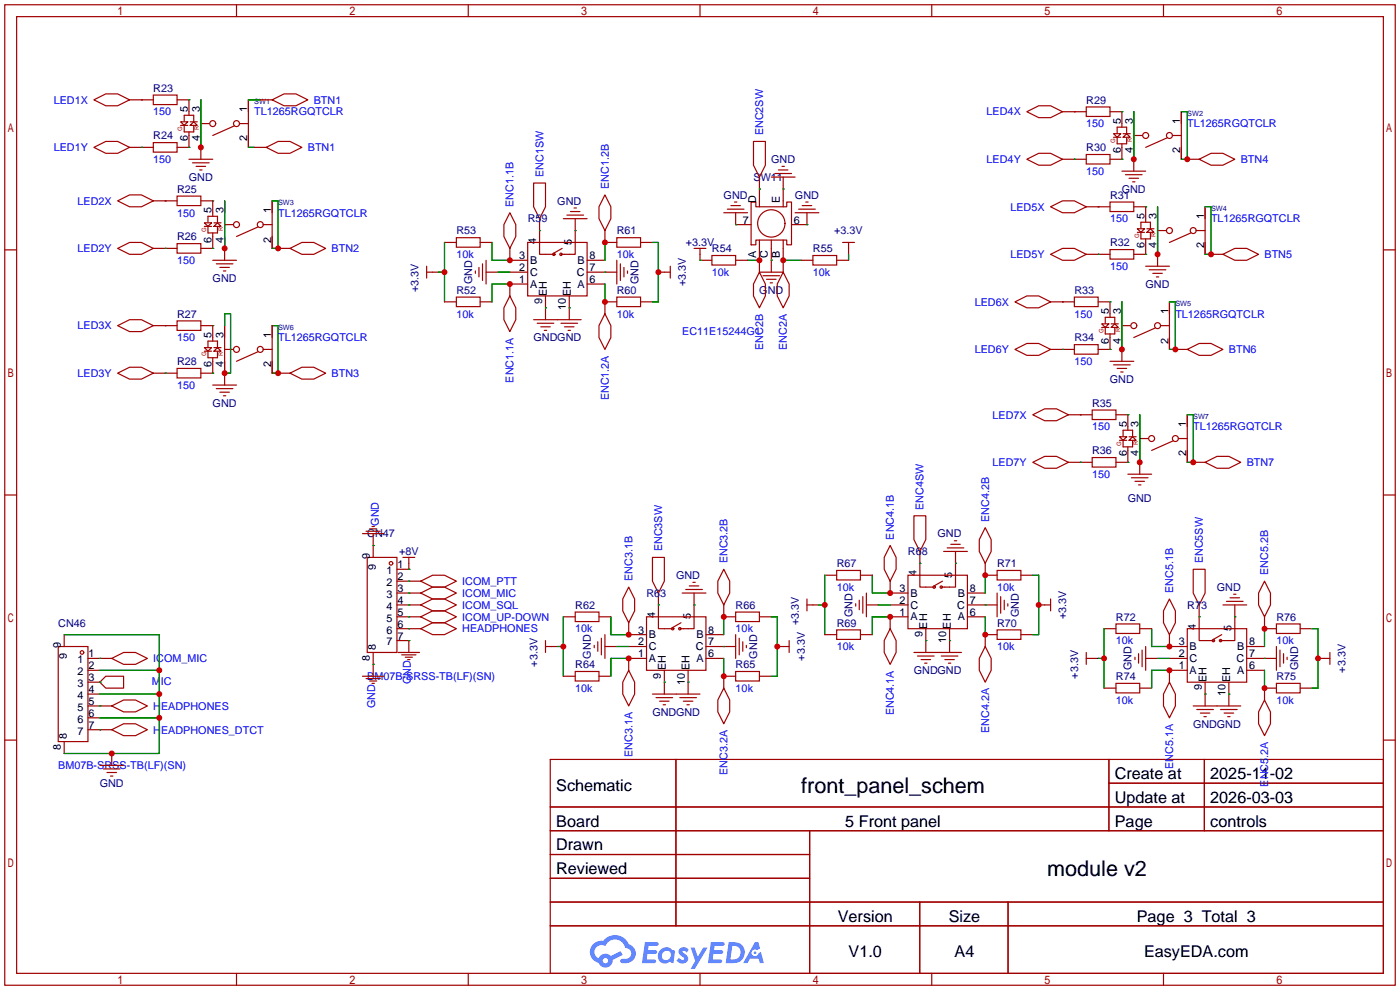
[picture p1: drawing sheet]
<svg xmlns="http://www.w3.org/2000/svg" width="299mm" height="212mm" viewBox="0 0 299 212" stroke-linecap="round" stroke-linejoin="round" font-family="sans-serif">
<g fill="none" stroke="#a10000" stroke-width=".25">
<path d="M1 1h297.2v209.6h-297.2zM3.6 3.6h292.1v204.4h-292.1zM50.5 1v2.6M100.1 1v2.6M149.6 1v2.6M199.1 1v2.6M248.7 1v2.6M1 53.4h2.6M295.7 53.4h2.5M1 105.8h2.6M295.7 105.8h2.5M1 158.2h2.6"/>
<path d="M295.7 158.2h2.5M117.6 162.3h178.1v45.7h-178.1zM117.6 172.5h178.1M117.6 177.5h178.1M144.5 162.3v35.6M173 177.5v30.5M237 162.3v15.2M237 167.4h58.7M257.4 162.3v15.2M117.6 182.6h55.4M117.6 192.8h178.1M117.6 187.7h55.4"/>
<path d="M117.6 197.9h178.1M196.6 192.8v15.2M215.4 192.8v15.2M50.5 208v2.6M100.1 208v2.6M149.6 208v2.6M199.1 208v2.6M248.7 208v2.6"/>
</g>
<g fill="#5487ff">
<path d="M145.3 202.7a1.3 1.3 0 0 1 1.9 .3l-.4 .6a.54 .54 0 0 0-.9-.2l.1 .2a1.34 1.34 0 0 1 .9 1.8 1.47 1.47 0 0 1-2.3-.1l.5-.6 .8 .5a.31 .31 0 0 0 .4-.3 .31 .31 0 0 0-.3-.4 1.12 1.12 0 0 1-.7-1.8z"/>
<path d="M147.6 202.5h.9l.6 2 1.2-2h.9l-2.7 4.6h-.9l1-1.7z"/>
<path d="M137.8 201.4h1.7a1.31 1.31 0 0 1 1.2 .2 .4 .4 0 0 1-.3 .5l-1.8 .1-.1 .9h1.6a.4 .4 0 0 1 .4 .4 .4 .4 0 0 1-.5 .4h-1.6l-.2 1.2h1.4a.46 .46 0 0 1 .5 0 .46 .46 0 0 1 .1 .5l-.4 .2h-2.6z"/>
<path d="M151.9 201.4h1.7a1.32 1.32 0 0 1 1.2 .2 .39 .39 0 0 1-.3 .5l-1.8 .1-.1 .9h1.6a.4 .4 0 0 1 .4 .4 .4 .4 0 0 1-.4 .4h-1.7l-.2 1.2h1.4a.46 .46 0 0 1 .5 0 .46 .46 0 0 1 .1 .5l-.4 .2h-2.6z"/>
<path d="M161.3 201.4h.8l.3 1.3-.6 .4a.75 .75 0 0 0-1.1 .3 .75 .75 0 0 0 .5 1 .75 .75 0 0 0 .9-.7l.5-.2 .6 2.3h-.8l-.3-.9h-1.8l-.5 .9h-1z"/>
<path d="M155.7 201.4l-.6 4.4h1.5a2.27 2.27 0 0 0 2.6-2.2 2.27 2.27 0 0 0-2.7-2.2zM156.5 202.1a1.5 1.5 0 0 1 1.8 1.6 1.5 1.5 0 0 1-1.9 1.4h-.3z"/>
<path d="M141.2 203a1.6 1.6 0 0 0-.3 2.3 1.6 1.6 0 0 0 2.3 .2l.7 .3 .3-2.4-.1-.3-.5-.1a1.58 1.58 0 0 0-2.4 0zM141.8 203.5a.98 .98 0 0 1 1.6 .4 .98 .98 0 0 1-1.1 1.3 .94 .94 0 0 1-.9-.7 .94 .94 0 0 1 .4-1z"/>
<path d="M126.8 201.8a2.37 2.37 0 0 0 1.1 4 1.54 1.54 0 0 0 1.8 1 1.54 1.54 0 0 0 1.2-1.6l2.2-1.1-.5-.8-2 1a1.57 1.57 0 0 0-2.7 .5 1.5 1.5 0 0 1-.7-2.1 1.5 1.5 0 0 1 2.2-.5 2.23 2.23 0 0 1 2.3-1.4 2.23 2.23 0 0 1 2 1.8 1.16 1.16 0 0 1 1.2 1.1 1.16 1.16 0 0 1-1.1 1.2h-.7a.47 .47 0 0 0-.5 .4 .47 .47 0 0 0 .4 .5 2.17 2.17 0 0 0 2.5-.9 2.17 2.17 0 0 0-.3-2.7l-.8-.4a3.2 3.2 0 0 0-5.5-.7l-1.1 .1zM128.8 205.3a.6 .6 0 0 1 1.2 0 .6 .6 0 0 1-1.2 0z"/>
<circle cx="161.4" cy="203.6" r=".28"/>
</g>
<g fill="none" stroke="#a10000" stroke-width=".25">
<path d="M20.1 21.3l2.5-1.2h2.5l2.6 1.2-2.6 1.3h-2.5zM20.1 31.5l2.5-1.3h2.5l2.6 1.3-2.6 1.3h-2.5zM27.7 31.5h5.1M27.7 21.3h5.1M32.8 20.3h5v2.1h-5zM32.8 30.5h5v2h-5zM37.8 21.3h2.6v3.3M38.6 26h1.5l-.7 .8zM38.6 26.8h1.5M39.4 25.9v-1.3h2v1.3M39.4 26.9v1.3h2v-1.3M40.4 34h5.1"/>
<path d="M40.4 28.2v3.3h-2.6M40.6 26h1.6M41.1 34.8h3.6M41.4 26l.8 .8h-1.6zM41.9 35.6h2M42.7 36.3h.5M42.9 26.4h1.8M42.9 21.3v12.7M50 26.9l-4.5 2.1M51.3 26.4h1.8M53.1 21.3v10.2M54.4 31.5h2.5"/>
<path d="M55.6 21.3h2.6M56.9 31.5l2.5-1.3h2.6l2.5 1.3-2.5 1.3h-2.6zM58.2 21.3l2.5-1.2h2.5l2.6 1.2-2.6 1.3h-2.5zM114 39.1h2.6v5.1l-1.3 2.5-1.3-2.5zM161 30.2h2.6v5.1l-1.3 2.5-1.3-2.5zM162.3 37.8v6.4M164.8 37.8h5.1M165.6 37.1h3.6M166.4 36.3h2M167.1 35.6h.5M167.4 37.8v6.4M219.5 23.9l2.5-1.3h2.5l2.6 1.3-2.6 1.2h-2.5z"/>
<path d="M219.5 34l2.5-1.2h2.5l2.6 1.2-2.6 1.3h-2.5zM227.1 34h5.1M227.1 23.9h5.1M232.2 22.9h5v2h-5zM232.2 33h5v2.1h-5zM237.2 23.9h2.6v3.3M238 28.6h1.5l-.7 .7zM238 29.3h1.5M238.8 28.4v-1.2h2v1.2M238.8 29.5v1.2h2v-1.2M239.8 30.7v3.3h-2.6M239.8 36.6h5.1"/>
<path d="M240 28.6h1.6M240.5 37.3h3.6M240.8 28.6l.8 .7h-1.6zM241.3 38.1h2M242.1 38.9h.5M242.3 29h1.8M242.3 23.9v12.7M249.4 29.5l-4.5 2M250.7 29h1.8M252.5 23.9v10.1M253.7 34h2.6M256.3 34l2.5-1.2h2.6l2.5 1.2-2.5 1.3h-2.6z"/>
<path d="M25.1 42.9l2.6-1.2h2.5l2.6 1.2-2.6 1.3h-2.5zM25.1 53.1l2.6-1.3h2.5l2.6 1.3-2.6 1.3h-2.5zM32.8 53.1h5M32.8 42.9h5M37.8 41.9h5.1v2h-5.1zM37.8 52.1h5.1v2h-5.1zM42.9 42.9h2.6v3.3M43.7 47.6h1.5l-.8 .8zM43.7 48.4h1.5M44.4 47.5v-1.3h2.1v1.3M44.4 48.5v1.3h2.1v-1.3M45.5 49.8v3.3h-2.6"/>
<path d="M45.5 55.6h5M45.7 47.6h1.5M46.2 56.4h3.6M46.5 47.6l.7 .8h-1.5zM47 57.2h2M47.8 57.9h.5M48 48h1.8M48 42.9v12.7M55.1 48.5l-4.6 2M56.4 48h1.8M58.2 42.9v10.2M59.4 53.1h2.6"/>
<path d="M62 53.1l2.5-1.3h2.6l2.5 1.3-2.5 1.3h-2.6zM91.2 58.2h2.5M91.2 56.9v2.5M95 51.8h2.5M97.5 50.8h5.1v2h-5.1zM101.6 57.9v.5M102.4 57.2v2M102.6 51.8h2.6M103.1 56.4v3.5M103.9 58.2h2.5M103.9 55.6v5.1M109 45.5l1.2 2.5v2.5l-1.2 2.6-1.3-2.6v-2.5z"/>
<path d="M109 53.1v2.5h3.8M109 58.2h3.8M112.8 51.8h12.7v11.4h-12.7zM115.3 46.7v7.7h3.1M120.1 53.1l-1.7 1M120.4 46.7h5.1M121.2 46h3.5M121.9 45.2h2.1M122.7 44.4h.5M122.9 46.7v7.7h-3M125.5 55.6h3.8M125.5 58.2h6.3"/>
<path d="M129.3 41.7l1.3 2.5v2.5l-1.3 2.6-1.3-2.6v-2.5zM129.3 49.3v2.5h2.5M131.8 50.8h5.1v2h-5.1zM131.8 55.6v5.1M132.6 56.4v3.5M133.3 57.2v2M134.1 57.9v.5M136.9 51.8h2.5M140.7 58.2h2.6M143.3 56.9v2.5M148.3 53.1h2.6M149.6 53.1v2.5h2.5"/>
<path d="M152.1 54.6h5.1v2h-5.1zM154.7 45.5h5.1M155.4 44.7h3.6M156.2 43.9h2M157 43.2h.5M157.2 45.5v2.5h3.3M157.2 55.6h2.6M160.5 43.2h1v1h6.6v-1h1.1v9.1h-1.1v-1h-6.6v1h-1zM162.3 58.2l1.3 2.5v2.5l-1.3 2.6-1.3-2.6v-2.5zM162.3 58.2h5.1M162.3 51.3v6.9M163.1 58.9h3.5"/>
<path d="M163.8 59.7h2.1M164.8 51.3v6.9M167.4 58.2l1.3 2.5v2.5l-1.3 2.6-1.3-2.6v-2.5zM167.4 51.3v6.9M169.9 45.5h5.1M170.7 44.7h3.5M171.2 55.6h2.5M171.4 43.9h2.1M172.2 43.2h.5M172.5 45.5v2.5h-3.3M173.7 54.6h5.1v2h-5.1zM178.8 55.6h2.6"/>
<path d="M180.1 51.8h2.5M181.4 51.8v2.6M224.5 44.2l2.6-1.3h2.5l2.6 1.3-2.6 1.3h-2.5zM224.5 54.4l2.6-1.3h2.5l2.6 1.3-2.6 1.2h-2.5zM232.2 54.4h5M232.2 44.2h5M237.2 43.2h5.1v2h-5.1zM237.2 53.3h5.1v2.1h-5.1zM242.3 44.2h2.6v3.3M243.1 48.9h1.5l-.8 .8zM243.1 49.7h1.5M243.8 48.8v-1.3h2.1v1.3"/>
<path d="M243.8 49.8v1.3h2.1v-1.3M244.9 51.1v3.3h-2.6M244.9 56.9h5M245.1 49.7l.8-.8 .7 .8zM245.1 48.9h1.5M245.6 57.7h3.6M246.4 58.4h2M247.1 59.2h.5M247.4 49.3h1.8M247.4 44.2v12.7M254.5 49.8l-4.6 2M255.8 49.3h1.8"/>
<path d="M257.6 44.2v10.2M258.8 54.4h2.6M261.4 54.4l2.5-1.3h2.5l2.6 1.3-2.6 1.2h-2.5zM25.1 69.6l2.6-1.3h2.5l2.6 1.3-2.6 1.3h-2.5zM25.1 79.8l2.6-1.3h2.5l2.6 1.3-2.6 1.2h-2.5zM32.8 69.6h5M32.8 79.8h5M37.8 68.6h5.1v2h-5.1zM37.8 78.7h5.1v2.1h-5.1zM42.9 69.6h2.6v3.3M43.7 74.3h1.5l-.8 .8zM43.7 75.1h1.5"/>
<path d="M44.4 74.2v-1.3h2.1v1.3M44.4 75.2v1.3h2.1v-1.3M45.5 76.5v3.3h-2.6M45.7 74.3h1.5M46.5 74.3l.7 .8h-1.5zM48 74.7h1.8M48 69.6v12.7M55.1 75.2l-4.6 2M56.4 74.7h1.8M58.2 69.6v10.2M59.4 79.8h2.6M62 79.8l2.5-1.3h2.6l2.5 1.3-2.5 1.2h-2.6z"/>
<path d="M95 64.5h2.5M97.5 63.5h5.1v2h-5.1zM102.6 64.5h2.6M109 63.2l1.2 2.6v2.5l-1.2 2.6-1.3-2.6v-2.5zM112.8 60.7h-3.8v2.5M114 68.3h10.2M114.8 69.1h3.6M115.6 69.8h2M116.3 70.6h.5M116.6 63.2v5.1M119.9 69.1h3.5M120.6 69.8h2.1"/>
<path d="M121.4 70.6h.5M121.7 63.2v5.1M125.5 60.7h3.8M129.3 67.1l1.3 2.5v2.5l-1.3 2.6-1.3-2.6v-2.5zM131.8 63.5h5.1v2h-5.1zM131.8 64.5h-2.5v2.6M136.9 64.5h2.5M164.6 60.5h.5M216.9 64.5l2.6-1.3h2.5l2.5 1.3-2.5 1.3h-2.5zM216.9 74.7l2.6-1.3h2.5l2.5 1.3-2.5 1.2h-2.5zM224.5 74.7h5.1M224.5 64.5h5.1"/>
<path d="M229.6 63.5h5.1v2h-5.1zM229.6 73.7h5.1v2h-5.1zM234.7 64.5h2.5v3.3M235.5 69.2h1.5l-.8 .8zM235.5 70h1.5M236.2 69.1v-1.3h2.1v1.3M236.2 70.1v1.3h2.1v-1.3M237.2 71.4v3.3h-2.5M237.2 77.2h5.1M237.5 69.2h1.5M238 78h3.6M238.3 69.2l.7 .8h-1.5z"/>
<path d="M238.8 78.7h2M239.5 79.5h.5M239.8 64.5v12.7M239.8 69.6h1.8M246.9 70.1l-4.6 2M248.2 69.6h1.7M249.9 64.5v10.2M251.2 74.7h2.5M253.7 74.7l2.6-1.3h2.5l2.6 1.3-2.6 1.2h-2.5zM45.5 82.3h5M46.2 83.1h3.6M47 83.8h2"/>
<path d="M47.8 84.6h.5M220.7 88.6l2.6-1.2h2.5l2.5 1.2-2.5 1.3h-2.5zM220.7 98.8l2.6-1.3h2.5l2.5 1.3-2.5 1.3h-2.5zM228.3 98.8h5.1M228.3 88.6h5.1M233.4 87.6h5.1v2.1h-5.1zM233.4 97.8h5.1v2h-5.1zM238.5 88.6h2.5v3.3M239.3 93.3h1.5l-.8 .8zM239.3 94.1h1.5M240 93.2v-1.3h2.1v1.3M240 94.2v1.3h2.1v-1.3"/>
<path d="M241 95.5v3.3h-2.5M241.3 93.3h1.5M242.1 93.3l.7 .8h-1.5zM243.6 93.7h1.8M243.6 88.6v12.7M250.7 94.2l-4.6 2.1M252 93.7h1.7M253.7 88.6v10.2M255 98.8h2.6M257.6 98.8l2.5-1.3h2.5l2.6 1.3-2.6 1.3h-2.5zM77.5 114h4.5M78.2 113.5h3.1"/>
<path d="M78.5 119.1h6.3v20.3h-6.3zM79 113h1.5M79.5 112.5h.5M79.8 116.6h.1M79.8 114v5.1M86.1 119.1h2.5M87.4 119.1v2.6h-2.6M139.4 119.1h2.6v5.1l-1.3 2.5-1.3-2.5zM190.2 116.6l1.3 2.5v2.6l-1.3 2.5-1.2-2.5v-2.6zM195.3 110.2h2.6v5.1l-1.3 2.6-1.3-2.6zM196.6 117.9v7.6h3M201.7 117.9h5.1"/>
<path d="M202.4 117.1h3.6M203.2 116.3h2M204 115.6h.5M204.2 117.9v7.6h-3M210.6 112.8l1.2 2.5v2.6l-1.2 2.5-1.3-2.5v-2.6zM241 101.3h5.1M241.8 102.1h3.6M242.6 102.9h2M243.3 103.6h.5M12.4 138.2h6.4v20.3h-6.4zM13.7 135.6v2.6M79.8 139.4v5.1"/>
<path d="M84.8 124.2h5.1M84.8 126.7h5.1M84.8 129.3h5.1M84.8 131.8h5.1M84.8 134.4h5.1M84.8 136.9h2.6M85.1 139.4h4.6M85.9 140h3M87.4 136.9h.1M87.4 136.9v2.5M89.9 124.2l2.6-1.3h2.5l2.5 1.3-2.5 1.3h-2.5zM89.9 126.7l2.6-1.2h2.5l2.5 1.2-2.5 1.3h-2.5z"/>
<path d="M89.9 129.3l2.6-1.3h2.5l2.5 1.3-2.5 1.3h-2.5zM89.9 131.8l2.6-1.2h2.5l2.5 1.2-2.5 1.3h-2.5zM89.9 134.4l2.6-1.3h2.5l2.5 1.3-2.5 1.2h-2.5zM116.6 136.9v2.5M116.6 138.2h2.5M120.4 131.8h2.5M122.9 130.8h5.1v2h-5.1zM127 137.9v.5M127.8 137.2v2M128 131.8h2.6M128.5 136.4v3.6M129.3 135.6v5.1"/>
<path d="M129.3 138.2h2.5M134.4 125.5l1.2 2.5v2.6l-1.2 2.5-1.3-2.5v-2.6zM134.4 138.2h3.8M134.4 133.1v2.5h3.8M138.2 131.8h12.7v11.5h-12.7zM140.7 126.7v7.7h3.1M145.5 133.1l-1.7 1M145.8 126.7h5.1M146.6 126h3.5M147.3 125.2h2.1M148.1 124.5h.5M148.3 126.7v7.7h-3"/>
<path d="M150.9 138.2h6.3M150.9 135.6h3.8M154.7 121.7l1.3 2.5v2.5l-1.3 2.6-1.3-2.6v-2.5zM154.7 129.3v2.5h2.5M157.2 130.8h5.1v2h-5.1zM157.2 135.6v5.1M158 136.4v3.6M158.7 137.2v2M159.5 137.9v.5M162.3 131.8h2.5M166.1 138.2h2.6M168.7 136.9v2.5"/>
<path d="M172.5 128v2.6M172.5 129.3h2.5M176.3 135.6h2.5M176.3 122.9h2.5M178.8 121.9h5.1v2.1h-5.1zM178.8 134.6h5.1v2.1h-5.1zM182.9 129v.5M183.6 128.3v2M183.9 135.6h2.5M183.9 122.9h2.5M184.4 127.5v3.6M185.2 129.3h2.5"/>
<path d="M185.2 126.7v5.1M190.2 134.4l1.3 2.5v2.5l-1.3 2.6-1.2-2.6v-2.5zM190.2 124.2v2.5h3.9M190.2 129.3h3.9M194.1 122.9h12.7v11.5h-12.7zM194.1 131.8h-3.9v2.6M195.3 139.4h10.2M197.9 134.4v5M201.4 124.2l-1.8 1M202.9 134.4v5M206.8 126.7h3.8M206.8 129.3h6.3"/>
<path d="M206.8 131.8h3.8M210.6 138.2l1.2 2.5v2.6l-1.2 2.5-1.3-2.5v-2.6zM210.6 120.4v2.5h2.5M213.1 134.6h5.1v2.1h-5.1zM213.1 121.9h5.1v2.1h-5.1zM213.1 135.6h-2.5v2.6M213.1 126.7v5.1M213.9 127.5v3.6M214.6 128.3v2M215.4 129v.5M218.2 135.6h2.5M218.2 122.9h2.5"/>
<path d="M222 129.3h2.5M224.5 128v2.6M232.2 139.4v2.6M236 134.4h2.5M238.5 133.4h5.1v2h-5.1zM243.3 139.7v2M243.6 134.4h2.5M244.1 138.9v3.6M244.9 138.2v5.1M249.9 128l1.3 2.6v2.5l-1.3 2.5-1.2-2.5v-2.5zM249.9 135.6v2.6h3.8M253.7 134.4h12.7v11.4h-12.7z"/>
<path d="M255 121.7h2.6v5l-1.3 2.6-1.3-2.6zM256.3 129.3v7.6h3M261.1 135.6l-1.8 1.1M261.4 129.3h5M262.1 128.5h3.6M262.9 127.8h2M263.7 127h.5M263.9 129.3v7.6h-3M266.4 138.2h3.9M270.3 124.2l1.2 2.5v2.6l-1.2 2.5-1.3-2.5v-2.6zM270.3 131.8v2.6h2.5M272.8 133.4h5.1v2h-5.1z"/>
<path d="M272.8 138.2v5.1M273.6 138.9v3.6M274.3 139.7v2M277.9 134.4h2.5M284.2 139.4v2.6M13.7 158.5v2.5M18.8 140.7h5.1M18.8 143.3h2.5M18.8 145.8h2.5M18.8 148.3h2.5M18.8 150.9h5.1M18.8 153.4h2.5"/>
<path d="M18.8 156h5.1M21.3 145.8h.1M22.6 144.5h3.8v2.6h-3.8l-1.3-1.3zM23.9 140.7l2.5-1.3h2.6l2.5 1.3-2.5 1.3h-2.6zM23.9 150.9l2.5-1.3h2.6l2.5 1.3-2.5 1.2h-2.6zM23.9 156l2.5-1.3h2.6l2.5 1.3-2.5 1.2h-2.6zM77.5 144.5h4.5M78.2 145h3.1M79 145.5h1.5M79.5 146.1h.5M79.8 142h.1M86.6 140.5h1.5"/>
<path d="M87.1 141h.5M120.4 144.5h2.5M122.9 143.5h5.1v2h-5.1zM128 144.5h2.6M134.4 143.3l1.2 2.5v2.5l-1.2 2.6-1.3-2.6v-2.5zM138.2 140.7h-3.8v2.6M139.4 148.3h10.2M140.2 149.1h3.6M141 149.9h2M141.7 150.6h.5M142 143.3v5M145.3 149.1h3.5"/>
<path d="M146 149.9h2.1M146.8 150.6h.5M147.1 143.3v5M150.9 140.7h3.8M154.7 147.1l1.3 2.5v2.5l-1.3 2.6-1.3-2.6v-2.5zM157.2 143.5h5.1v2h-5.1zM157.2 144.5h-2.5v2.6M162.3 144.5h2.5M196.1 140.2h3.5M196.8 141h2.1M197.6 141.7h.5M201.2 140.2h3.5"/>
<path d="M201.9 141h2.1M202.7 141.7h.5M232.2 140.7h2.5M236 147.1h2.5M238.5 146.1h5.1v2h-5.1zM242.6 140.5v.5M243.6 147.1h2.5M244.9 140.7h2.5M249.9 145.8l1.3 2.5v2.6l-1.3 2.5-1.2-2.5v-2.6zM249.9 140.7h3.8M253.7 143.3h-3.8v2.5M255 150.9h10.2"/>
<path d="M255.8 151.6h3.5M256.5 152.4h2.1M257.3 153.2h.5M257.6 145.8v5.1M260.9 151.6h3.5M261.6 152.4h2.1M262.4 153.2h.5M262.6 145.8v5.1M266.4 140.7h6.4M266.4 143.3h3.9M270.3 149.6l1.2 2.5v2.6l-1.2 2.5-1.3-2.5v-2.6zM272.8 146.1h5.1v2h-5.1z"/>
<path d="M272.8 147.1h-2.5v2.5M275.1 140.5v.5M277.9 147.1h2.5M281.7 140.7h2.5M21.3 163.6h5.1M22.1 164.3h3.6M22.9 165.1h2M23.6 165.9h.5M23.9 161v2.6"/>
<circle cx="45.5" cy="26.4" r=".63"/>
<circle cx="50.5" cy="26.4" r=".63"/>
<circle cx="244.9" cy="29" r=".63"/>
<circle cx="249.9" cy="29" r=".63"/>
<circle cx="50.5" cy="48" r=".63"/>
<circle cx="55.6" cy="48" r=".63"/>
<circle cx="118.4" cy="54.4" r=".25"/>
<circle cx="119.9" cy="54.4" r=".25"/>
<circle cx="164.8" cy="47.8" r="2.92"/>
<circle cx="249.9" cy="49.3" r=".63"/>
<circle cx="255" cy="49.3" r=".63"/>
<circle cx="50.5" cy="74.7" r=".63"/>
<circle cx="55.6" cy="74.7" r=".63"/>
<circle cx="242.3" cy="69.6" r=".63"/>
<circle cx="247.4" cy="69.6" r=".63"/>
<circle cx="246.1" cy="93.7" r=".63"/>
<circle cx="251.2" cy="93.7" r=".63"/>
<circle cx="17.5" cy="139.4" r=".38"/>
<circle cx="83.6" cy="120.4" r=".38"/>
<circle cx="143.8" cy="134.4" r=".25"/>
<circle cx="145.3" cy="134.4" r=".25"/>
<circle cx="199.6" cy="125.5" r=".25"/>
<circle cx="201.2" cy="125.5" r=".25"/>
<circle cx="259.3" cy="136.9" r=".25"/>
<circle cx="260.9" cy="136.9" r=".25"/>
</g>
<g fill="none" stroke="#008700" stroke-width=".25">
<path d="M30.2 21.3h.1M30.2 31.5h.1M40.4 21.3h.1M40.4 31.5h.1M42.9 21.3v10.2M53.1 31.5h1.3M53.1 21.3h2.5M229.6 23.9h.1M229.6 34h.1M239.8 23.9h.1M239.8 34h.1M242.3 23.9v10.1"/>
<path d="M252.5 23.9h1.2v10.1h-1.2M35.3 42.9h.1M35.3 53.1h.1M45.5 42.9h.1M45.5 53.1h.1M48 42.9v10.2M58.2 42.9h1.2v10.2h-1.2M93.7 58.2h1.3M95 51.8v12.7M105.2 51.8v3.8h3.8M106.4 58.2h2.6M115.3 49.3h.1"/>
<path d="M122.9 49.3h.1M129.3 58.2h.1M129.3 51.8v3.8M139.4 51.8h1.3v12.7h-1.3M149.6 55.6h.1M157.2 48h.1M159.8 55.6h2.5M162.3 40.4h.1M164.8 55.6h.1M167.4 40.4h.1M167.4 55.6h3.8M172.5 48h.1"/>
<path d="M181.4 54.4v1.2M234.7 44.2h.1M234.7 54.4h.1M244.9 44.2h.1M244.9 54.4h.1M247.4 44.2v10.2M257.6 44.2h1.2v10.2h-1.2M35.3 69.6h.1M35.3 79.8h.1M45.5 69.6h.1M45.5 79.8h.1M48 69.6v-2.5h1.3v12.7h-1.3"/>
<path d="M58.2 69.6h1.2v10.2h-1.2M109 60.7h-3.8v3.8M116.6 65.8h.1M121.7 65.8h.1M129.3 60.7v3.8M227.1 64.5h.1M227.1 74.7h.1M237.2 64.5h.1M237.2 74.7h.1M239.8 64.5v10.2M249.9 64.5h1.3v10.2h-1.3M230.9 88.6h.1"/>
<path d="M230.9 98.8h.1M241 88.6h.1M241 98.8h.1M243.6 88.6v10.2M253.7 88.6h1.3v10.2h-1.3M79.8 116.6h.1M13.7 135.6h20.3v25.4h-20.3M87.4 124.2h.1M87.4 126.7h.1M87.4 129.3h.1M87.4 131.8h.1M87.4 134.4h.1"/>
<path d="M87.4 121.7h.1M87.4 136.9h.1M119.1 138.2h1.3M120.4 131.8v12.7M130.6 131.8v3.8h3.8M131.8 138.2h2.6M140.7 129.3h.1M148.3 129.3h.1M154.7 138.2h.1M154.7 131.8v3.8M164.8 131.8h1.3v12.7h-1.3M175 129.3h1.3"/>
<path d="M176.3 122.9v12.7M186.4 122.9v3.8h3.8M187.7 129.3h2.5M190.2 131.8h-3.8v3.8M196.6 120.4h.1M197.9 136.9h.1M202.9 136.9h.1M204.2 120.4h.1M210.6 129.3h.1M210.6 122.9v3.8M210.6 131.8v3.8M220.7 122.9h1.3v12.7h-1.3"/>
<path d="M236 134.4v12.7M246.1 134.4v3.8h3.8M256.3 131.8h.1M263.9 131.8h.1M270.3 134.4v3.8M280.4 134.4h1.3v12.7h-1.3M21.3 140.7h.1M21.3 145.8h.1M21.3 150.9h.1M21.3 156h.1M21.3 143.3h12.7M21.3 148.3h12.7"/>
<path d="M21.3 153.4h12.7M79.8 142h.1M134.4 140.7h-3.8v3.8M142 145.8h.1M147.1 145.8h.1M154.7 140.7v3.8M234.7 140.7h1.3M247.4 140.7h2.5M249.9 143.3h-3.8v3.8M257.6 148.3h.1M262.6 148.3h.1M270.3 140.7h.1"/>
<path d="M270.3 143.3v3.8"/>
</g>
<g fill="#c00">
<circle cx="258.8" cy="54.4" r=".63"/>
<circle cx="255" cy="98.8" r=".63"/>
<circle cx="251.2" cy="74.7" r=".63"/>
<circle cx="247.4" cy="54.4" r=".63"/>
<circle cx="253.7" cy="34" r=".63"/>
<circle cx="242.3" cy="34" r=".63"/>
<circle cx="239.8" cy="74.7" r=".63"/>
<circle cx="243.6" cy="98.8" r=".63"/>
<circle cx="59.4" cy="53.1" r=".63"/>
<circle cx="42.9" cy="31.5" r=".63"/>
<circle cx="48" cy="53.1" r=".63"/>
<circle cx="59.4" cy="79.8" r=".63"/>
<circle cx="48" cy="79.8" r=".63"/>
<circle cx="109" cy="55.6" r=".63"/>
<circle cx="162.3" cy="55.6" r=".63"/>
<circle cx="167.4" cy="55.6" r=".63"/>
<circle cx="95" cy="58.2" r=".63"/>
<circle cx="34" cy="143.3" r=".63"/>
<circle cx="34" cy="148.3" r=".63"/>
<circle cx="34" cy="153.4" r=".63"/>
<circle cx="23.9" cy="161" r=".63"/>
<circle cx="109" cy="60.7" r=".63"/>
<circle cx="129.3" cy="51.8" r=".63"/>
<circle cx="129.3" cy="64.5" r=".63"/>
<circle cx="140.7" cy="58.2" r=".63"/>
<circle cx="134.4" cy="135.6" r=".63"/>
<circle cx="120.4" cy="138.2" r=".63"/>
<circle cx="134.4" cy="140.7" r=".63"/>
<circle cx="154.7" cy="131.8" r=".63"/>
<circle cx="154.7" cy="144.5" r=".63"/>
<circle cx="166.1" cy="138.2" r=".63"/>
<circle cx="190.2" cy="126.7" r=".63"/>
<circle cx="176.3" cy="129.3" r=".63"/>
<circle cx="190.2" cy="131.8" r=".63"/>
<circle cx="210.6" cy="122.9" r=".63"/>
<circle cx="210.6" cy="135.6" r=".63"/>
<circle cx="222" cy="129.3" r=".63"/>
<circle cx="249.9" cy="138.2" r=".63"/>
<circle cx="236" cy="140.7" r=".63"/>
<circle cx="249.9" cy="143.3" r=".63"/>
<circle cx="270.3" cy="134.4" r=".63"/>
<circle cx="270.3" cy="147.1" r=".63"/>
<circle cx="281.7" cy="140.7" r=".63"/>
</g>
<g font-size="4.6">
<text x="171.2" y="169.4">front_panel_schem</text>
<text x="223.8" y="187.2">module v2</text>
</g>
<g font-size="3.5">
<text x="238.3" y="166.5">Create at</text>
<text x="258.7" y="166.5">2025-11-02</text>
<text x="118.9" y="169.1">Schematic</text>
<text x="238.3" y="171.6">Update at</text>
<text x="258.7" y="171.6">2026-03-03</text>
<text x="118.9" y="176.7">Board</text>
<text x="180.7" y="176.7">5 Front panel</text>
<text x="238.3" y="176.7">Page</text>
<text x="258.7" y="176.7">controls</text>
<text x="118.9" y="181.8">Drawn</text>
<text x="118.9" y="186.8">Reviewed</text>
<text x="179.1" y="197">Version</text>
<text x="202.8" y="197">Size</text>
<text x="243" y="197">Page 3 Total 3</text>
<text x="181.4" y="204.6">V1.0</text>
<text x="204" y="204.6">A4</text>
<text x="244.5" y="204.6">EasyEDA.com</text>
</g>
<g font-size="2.3" fill="#00f">
<text x="11.5" y="22.1">LED1X</text>
<text x="67.1" y="22.1">BTN1</text>
<text x="32.8" y="24.7">150</text>
<text x="54.4" y="24.7">TL1265RGQTCLR</text>
<text x="163.1" y="29" transform="rotate(-90 163.1 29)">ENC2SW</text>
<text x="210.9" y="24.7">LED4X</text>
<text x="232.2" y="27.2">150</text>
<text x="253.7" y="27.2">TL1265RGQTCLR</text>
<text x="11.5" y="32.3">LED1Y</text>
<text x="32.8" y="34.8">150</text>
<text x="65.8" y="32.3">BTN1</text>
<text x="210.9" y="34.8">LED4Y</text>
<text x="265.2" y="34.8">BTN4</text>
<text x="116.1" y="37.8" transform="rotate(-90 116.1 37.8)">ENC1SW</text>
<text x="130.1" y="40.4" transform="rotate(-90 130.1 40.4)">ENC1.2B</text>
<text x="232.2" y="37.4">150</text>
<text x="16.6" y="43.7">LED2X</text>
<text x="37.8" y="46.3">150</text>
<text x="59.4" y="46.3">TL1265RGQTCLR</text>
<text x="109.8" y="44.2" transform="rotate(-90 109.8 44.2)">ENC1.1B</text>
<text x="215.9" y="45">LED5X</text>
<text x="237.2" y="47.5">150</text>
<text x="258.8" y="47.5">TL1265RGQTCLR</text>
<text x="16.6" y="53.9">LED2Y</text>
<text x="70.9" y="53.9">BTN2</text>
<text x="37.8" y="56.4">150</text>
<text x="97.5" y="55.2">10k</text>
<text x="131.8" y="55.2">10k</text>
<text x="152.1" y="59">10k</text>
<text x="173.7" y="59">10k</text>
<text x="215.9" y="55.2">LED5Y</text>
<text x="237.2" y="57.7">150</text>
<text x="270.3" y="55.2">BTN5</text>
<text x="208.3" y="65.3">LED6X</text>
<text x="16.6" y="70.4">LED3X</text>
<text x="97.5" y="67.9">10k</text>
<text x="131.8" y="67.9">10k</text>
<text x="145.8" y="71.7">EC11E15244G1</text>
<text x="229.6" y="67.9">150</text>
<text x="251.2" y="67.9">TL1265RGQTCLR</text>
<text x="37.8" y="72.9">150</text>
<text x="59.4" y="72.9">TL1265RGQTCLR</text>
<text x="163.1" y="74.8" transform="rotate(-90 163.1 74.8)">ENC2B</text>
<text x="168.2" y="74.8" transform="rotate(-90 168.2 74.8)">ENC2A</text>
<text x="208.3" y="75.5">LED6Y</text>
<text x="262.6" y="75.5">BTN6</text>
<text x="16.6" y="80.6">LED3Y</text>
<text x="37.8" y="83.1">150</text>
<text x="70.9" y="80.6">BTN3</text>
<text x="109.8" y="81.8" transform="rotate(-90 109.8 81.8)">ENC1.1A</text>
<text x="229.6" y="78">150</text>
<text x="130.1" y="85.6" transform="rotate(-90 130.1 85.6)">ENC1.2A</text>
<text x="212.1" y="89.5">LED7X</text>
<text x="233.4" y="92">150</text>
<text x="255" y="92">TL1265RGQTCLR</text>
<text x="212.1" y="99.6">LED7Y</text>
<text x="266.4" y="99.6">BTN7</text>
<text x="233.4" y="102.2">150</text>
<text x="81" y="112.4" transform="rotate(-90 81 112.4)">GND</text>
<text x="197.4" y="109" transform="rotate(-90 197.4 109)">ENC4SW</text>
<text x="211.4" y="111.5" transform="rotate(-90 211.4 111.5)">ENC4.2B</text>
<text x="141.5" y="117.9" transform="rotate(-90 141.5 117.9)">ENC3SW</text>
<text x="191.1" y="115.3" transform="rotate(-90 191.1 115.3)">ENC4.1B</text>
<text x="98.8" y="125">ICOM_PTT</text>
<text x="135.2" y="124.2" transform="rotate(-90 135.2 124.2)">ENC3.1B</text>
<text x="155.5" y="120.4" transform="rotate(-90 155.5 120.4)">ENC3.2B</text>
<text x="257.1" y="120.4" transform="rotate(-90 257.1 120.4)">ENC5SW</text>
<text x="271.1" y="122.9" transform="rotate(-90 271.1 122.9)">ENC5.2B</text>
<text x="98.8" y="127.6">ICOM_MIC</text>
<text x="98.8" y="130.1">ICOM_SQL</text>
<text x="178.8" y="126.3">10k</text>
<text x="213.1" y="126.3">10k</text>
<text x="250.7" y="126.7" transform="rotate(-90 250.7 126.7)">ENC5.1B</text>
<text x="98.8" y="132.6">ICOM_UP-DOWN</text>
<text x="98.8" y="135.2">HEADPHONES</text>
<text x="122.9" y="135.2">10k</text>
<text x="157.2" y="135.2">10k</text>
<text x="238.5" y="137.7">10k</text>
<text x="272.8" y="137.7">10k</text>
<text x="32.8" y="141.5">ICOM_MIC</text>
<text x="178.8" y="139">10k</text>
<text x="213.1" y="139">10k</text>
<text x="32.5" y="146.5">MIC</text>
<text x="78.5" y="145.3">BM07B-SRSS-TB(LF)(SN)</text>
<text x="87.8" y="146.2" transform="rotate(-90 87.8 146.2)">GND</text>
<text x="122.9" y="147.9">10k</text>
<text x="157.2" y="147.9">10k</text>
<text x="32.8" y="151.7">HEADPHONES</text>
<text x="80.2" y="151.3" transform="rotate(-90 80.2 151.3)">GND</text>
<text x="191.1" y="152.9" transform="rotate(-90 191.1 152.9)">ENC4.1A</text>
<text x="238.5" y="150.4">10k</text>
<text x="272.8" y="150.4">10k</text>
<text x="32.8" y="156.8">HEADPHONES_DTCT</text>
<text x="135.2" y="161.8" transform="rotate(-90 135.2 161.8)">ENC3.1A</text>
<text x="211.4" y="156.7" transform="rotate(-90 211.4 156.7)">ENC4.2A</text>
<text x="12.4" y="164.4">BM07B-SRSS-TB(LF)(SN)</text>
<text x="155.5" y="165.6" transform="rotate(-90 155.5 165.6)">ENC3.2A</text>
<text x="250.7" y="164.3" transform="rotate(-90 250.7 164.3)">ENC5.1A</text>
<text x="271.1" y="168.1" transform="rotate(-90 271.1 168.1)">ENC5.2A</text>
</g>
<g font-size="2.3" fill="#000080">
<text x="32.8" y="19.6">R23</text>
<text x="232.2" y="22.1">R29</text>
<text x="32.8" y="29.8">R24</text>
<text x="164.8" y="34.8">GND</text>
<text x="232.2" y="32.3">R30</text>
<text x="37.8" y="41.2">R25</text>
<text x="40.4" y="38.7">GND</text>
<text x="161" y="38.7">SW11</text>
<text x="239.8" y="41.2">GND</text>
<text x="112.8" y="47.5">R59</text>
<text x="119.1" y="43.7">GND</text>
<text x="154.7" y="42.5">GND</text>
<text x="169.9" y="42.5">GND</text>
<text x="237.2" y="42.5">R31</text>
<text x="37.8" y="51.4">R26</text>
<text x="97.5" y="50.1">R53</text>
<text x="131.8" y="50.1">R61</text>
<text x="146.6" y="52.6">+3.3V</text>
<text x="152.1" y="53.9">R54</text>
<text x="173.7" y="53.9">R55</text>
<text x="178.3" y="50.1">+3.3V</text>
<text x="237.2" y="52.6">R32</text>
<text x="45.4" y="60.2">GND</text>
<text x="89.5" y="62.5" transform="rotate(-90 89.5 62.5)">+3.3V</text>
<text x="97.5" y="62.8">R52</text>
<text x="100.9" y="60.7" transform="rotate(-90 100.9 60.7)">GND</text>
<text x="131.8" y="62.8">R60</text>
<text x="136.4" y="60.7" transform="rotate(-90 136.4 60.7)">GND</text>
<text x="146.6" y="61.2" transform="rotate(-90 146.6 61.2)">+3.3V</text>
<text x="162.3" y="62.8">GND</text>
<text x="229.6" y="62.8">R33</text>
<text x="244.8" y="61.5">GND</text>
<text x="37.8" y="67.9">R27</text>
<text x="114" y="72.9">GNDGND</text>
<text x="229.6" y="72.9">R34</text>
<text x="37.8" y="78">R28</text>
<text x="237.2" y="81.8">GND</text>
<text x="45.4" y="86.9">GND</text>
<text x="233.4" y="86.9">R35</text>
<text x="233.4" y="97.1">R36</text>
<text x="241" y="107.2">GND</text>
<text x="78.5" y="114.9">CN47</text>
<text x="85.3" y="118.7">+8V</text>
<text x="194.1" y="118.7">R68</text>
<text x="200.4" y="114.9">GND</text>
<text x="144.5" y="123.7">GND</text>
<text x="178.8" y="121.2">R67</text>
<text x="213.1" y="121.2">R71</text>
<text x="122.9" y="130.1">R62</text>
<text x="138.2" y="127.6">R63</text>
<text x="157.2" y="130.1">R66</text>
<text x="182.2" y="131.9" transform="rotate(-90 182.2 131.9)">GND</text>
<text x="217.7" y="131.9" transform="rotate(-90 217.7 131.9)">GND</text>
<text x="253.7" y="130.1">R73</text>
<text x="260.1" y="126.3">GND</text>
<text x="12.4" y="133.9">CN46</text>
<text x="170.7" y="133.6" transform="rotate(-90 170.7 133.6)">+3.3V</text>
<text x="178.8" y="133.9">R69</text>
<text x="213.1" y="133.9">R70</text>
<text x="227.9" y="132.3" transform="rotate(-90 227.9 132.3)">+3.3V</text>
<text x="238.5" y="132.6">R72</text>
<text x="272.8" y="132.6">R76</text>
<text x="114.9" y="142.5" transform="rotate(-90 114.9 142.5)">+3.3V</text>
<text x="122.9" y="142.8">R64</text>
<text x="126.3" y="140.7" transform="rotate(-90 126.3 140.7)">GND</text>
<text x="157.2" y="142.8">R65</text>
<text x="161.8" y="140.7" transform="rotate(-90 161.8 140.7)">GND</text>
<text x="172" y="141.2" transform="rotate(-90 172 141.2)">+3.3V</text>
<text x="241.9" y="143.3" transform="rotate(-90 241.9 143.3)">GND</text>
<text x="277.4" y="143.3" transform="rotate(-90 277.4 143.3)">GND</text>
<text x="287.6" y="143.8" transform="rotate(-90 287.6 143.8)">+3.3V</text>
<text x="195.3" y="144.1">GNDGND</text>
<text x="230.4" y="145" transform="rotate(-90 230.4 145)">+3.3V</text>
<text x="238.5" y="145.3">R74</text>
<text x="272.8" y="145.3">R75</text>
<text x="139.4" y="153">GNDGND</text>
<text x="255" y="155.5">GNDGND</text>
<text x="21.3" y="168.2">GND</text>
</g>
<g font-size="2.3">
<text x="40.2" y="23.9" transform="rotate(-90 40.2 23.9)">5</text>
<text x="42.7" y="23.9" transform="rotate(-90 42.7 23.9)">3</text>
<text x="52.9" y="23.9" transform="rotate(-90 52.9 23.9)">1</text>
<text x="239.5" y="26.4" transform="rotate(-90 239.5 26.4)">5</text>
<text x="242.1" y="26.4" transform="rotate(-90 242.1 26.4)">3</text>
<text x="252.2" y="26.4" transform="rotate(-90 252.2 26.4)">1</text>
<text x="40.2" y="30.2" transform="rotate(-90 40.2 30.2)">6</text>
<text x="42.7" y="30.2" transform="rotate(-90 42.7 30.2)">4</text>
<text x="52.9" y="30.2" transform="rotate(-90 52.9 30.2)">2</text>
<text x="239.5" y="32.8" transform="rotate(-90 239.5 32.8)">6</text>
<text x="242.1" y="32.8" transform="rotate(-90 242.1 32.8)">4</text>
<text x="252.2" y="32.8" transform="rotate(-90 252.2 32.8)">2</text>
<text x="45.2" y="45.5" transform="rotate(-90 45.2 45.5)">5</text>
<text x="47.8" y="45.5" transform="rotate(-90 47.8 45.5)">3</text>
<text x="57.9" y="45.5" transform="rotate(-90 57.9 45.5)">1</text>
<text x="158.7" y="47.8">7</text>
<text x="161.6" y="43.4" transform="rotate(-90 161.6 43.4)">D</text>
<text x="166.7" y="43.4" transform="rotate(-90 166.7 43.4)">E</text>
<text x="169.7" y="47.8">6</text>
<text x="244.6" y="46.7" transform="rotate(-90 244.6 46.7)">5</text>
<text x="247.2" y="46.7" transform="rotate(-90 247.2 46.7)">3</text>
<text x="257.3" y="46.7" transform="rotate(-90 257.3 46.7)">1</text>
<text x="45.2" y="51.8" transform="rotate(-90 45.2 51.8)">6</text>
<text x="47.8" y="51.8" transform="rotate(-90 47.8 51.8)">4</text>
<text x="57.9" y="51.8" transform="rotate(-90 57.9 51.8)">2</text>
<text x="114.6" y="52" transform="rotate(-90 114.6 52)">4</text>
<text x="122.2" y="52.3" transform="rotate(-90 122.2 52.3)">5</text>
<text x="244.6" y="53.1" transform="rotate(-90 244.6 53.1)">6</text>
<text x="247.2" y="53.1" transform="rotate(-90 247.2 53.1)">4</text>
<text x="257.3" y="53.1" transform="rotate(-90 257.3 53.1)">2</text>
<text x="111" y="57.9">2</text>
<text x="111" y="55.4">3</text>
<text x="113.3" y="59">C</text>
<text x="113.3" y="56.4">B</text>
<text x="123.3" y="59">C</text>
<text x="123.4" y="56.4">B</text>
<text x="126" y="55.4">8</text>
<text x="126" y="57.9">7</text>
<text x="161.6" y="55.1" transform="rotate(-90 161.6 55.1)">A</text>
<text x="164.1" y="55.2" transform="rotate(-90 164.1 55.2)">C</text>
<text x="166.7" y="55.1" transform="rotate(-90 166.7 55.1)">B</text>
<text x="111" y="60.5">1</text>
<text x="113.3" y="61.5">A</text>
<text x="115.9" y="65" transform="rotate(-90 115.9 65)">9</text>
<text x="116.9" y="63.2" transform="rotate(-90 116.9 63.2)">EH</text>
<text x="122" y="63.2" transform="rotate(-90 122 63.2)">EH</text>
<text x="123.4" y="61.5">A</text>
<text x="126" y="60.5">6</text>
<text x="120.9" y="66.3" transform="rotate(-90 120.9 66.3)">10</text>
<text x="237" y="67.1" transform="rotate(-90 237 67.1)">5</text>
<text x="239.5" y="67.1" transform="rotate(-90 239.5 67.1)">3</text>
<text x="249.7" y="67.1" transform="rotate(-90 249.7 67.1)">1</text>
<text x="45.2" y="72.1" transform="rotate(-90 45.2 72.1)">5</text>
<text x="47.8" y="72.1" transform="rotate(-90 47.8 72.1)">3</text>
<text x="57.9" y="72.1" transform="rotate(-90 57.9 72.1)">1</text>
<text x="237" y="73.4" transform="rotate(-90 237 73.4)">6</text>
<text x="239.5" y="73.4" transform="rotate(-90 239.5 73.4)">4</text>
<text x="249.7" y="73.4" transform="rotate(-90 249.7 73.4)">2</text>
<text x="45.2" y="78.5" transform="rotate(-90 45.2 78.5)">6</text>
<text x="47.8" y="78.5" transform="rotate(-90 47.8 78.5)">4</text>
<text x="57.9" y="78.5" transform="rotate(-90 57.9 78.5)">2</text>
<text x="240.8" y="91.2" transform="rotate(-90 240.8 91.2)">5</text>
<text x="243.4" y="91.2" transform="rotate(-90 243.4 91.2)">3</text>
<text x="253.5" y="91.2" transform="rotate(-90 253.5 91.2)">1</text>
<text x="240.8" y="97.6" transform="rotate(-90 240.8 97.6)">6</text>
<text x="243.4" y="97.6" transform="rotate(-90 243.4 97.6)">4</text>
<text x="253.5" y="97.6" transform="rotate(-90 253.5 97.6)">2</text>
<text x="79" y="119.5" transform="rotate(-90 79 119.5)">9</text>
<text x="80.3" y="121.8" transform="rotate(-90 80.3 121.8)">9</text>
<text x="82.6" y="122.7">1</text>
<text x="82.6" y="125.2">2</text>
<text x="85" y="121.4">1</text>
<text x="85" y="124">2</text>
<text x="195.9" y="123.2" transform="rotate(-90 195.9 123.2)">4</text>
<text x="203.5" y="123.4" transform="rotate(-90 203.5 123.4)">5</text>
<text x="82.6" y="127.8">3</text>
<text x="82.6" y="130.3">4</text>
<text x="85" y="126.5">3</text>
<text x="85" y="129.1">4</text>
<text x="85" y="131.6">5</text>
<text x="192.3" y="129.1">2</text>
<text x="192.3" y="126.5">3</text>
<text x="192.3" y="131.6">1</text>
<text x="194.6" y="130.1">C</text>
<text x="194.6" y="127.5">B</text>
<text x="204.6" y="130.1">C</text>
<text x="204.7" y="127.5">B</text>
<text x="207.3" y="126.5">8</text>
<text x="207.3" y="129.1">7</text>
<text x="207.3" y="131.6">6</text>
<text x="82.6" y="132.9">5</text>
<text x="82.6" y="135.4">6</text>
<text x="82.6" y="137.9">7</text>
<text x="85" y="134.1">6</text>
<text x="85" y="136.7">7</text>
<text x="136.4" y="137.9">2</text>
<text x="136.4" y="135.4">3</text>
<text x="138.7" y="136.4">B</text>
<text x="140" y="132.1" transform="rotate(-90 140 132.1)">4</text>
<text x="147.6" y="132.3" transform="rotate(-90 147.6 132.3)">5</text>
<text x="148.8" y="136.4">B</text>
<text x="151.4" y="135.4">8</text>
<text x="151.4" y="137.9">7</text>
<text x="194.6" y="132.6">A</text>
<text x="197.1" y="136.1" transform="rotate(-90 197.1 136.1)">9</text>
<text x="198.2" y="134.3" transform="rotate(-90 198.2 134.3)">EH</text>
<text x="202.2" y="137.4" transform="rotate(-90 202.2 137.4)">10</text>
<text x="203.2" y="134.3" transform="rotate(-90 203.2 134.3)">EH</text>
<text x="204.7" y="132.6">A</text>
<text x="252" y="137.9">3</text>
<text x="255.6" y="134.6" transform="rotate(-90 255.6 134.6)">4</text>
<text x="263.2" y="134.9" transform="rotate(-90 263.2 134.9)">5</text>
<text x="267" y="137.9">8</text>
<text x="13" y="138.5" transform="rotate(-90 13 138.5)">9</text>
<text x="14.3" y="140.9" transform="rotate(-90 14.3 140.9)">9</text>
<text x="16.6" y="141.8">1</text>
<text x="18.9" y="140.5">1</text>
<text x="18.9" y="143">2</text>
<text x="79" y="141.3" transform="rotate(-90 79 141.3)">8</text>
<text x="80.3" y="139" transform="rotate(-90 80.3 139)">8</text>
<text x="136.4" y="140.5">1</text>
<text x="138.7" y="139">C</text>
<text x="138.7" y="141.5">A</text>
<text x="142.3" y="143.2" transform="rotate(-90 142.3 143.2)">EH</text>
<text x="147.4" y="143.2" transform="rotate(-90 147.4 143.2)">EH</text>
<text x="148.7" y="139">C</text>
<text x="148.8" y="141.5">A</text>
<text x="151.4" y="140.5">6</text>
<text x="252" y="140.5">2</text>
<text x="252" y="143">1</text>
<text x="254.3" y="141.5">C</text>
<text x="254.3" y="139">B</text>
<text x="264.3" y="141.5">C</text>
<text x="264.4" y="139">B</text>
<text x="267" y="140.5">7</text>
<text x="267" y="143">6</text>
<text x="16.6" y="144.3">2</text>
<text x="16.6" y="146.8">3</text>
<text x="16.6" y="149.4">4</text>
<text x="18.9" y="145.6">3</text>
<text x="18.9" y="148.1">4</text>
<text x="141.3" y="145" transform="rotate(-90 141.3 145)">9</text>
<text x="146.3" y="146.3" transform="rotate(-90 146.3 146.3)">10</text>
<text x="254.3" y="144">A</text>
<text x="256.8" y="147.6" transform="rotate(-90 256.8 147.6)">9</text>
<text x="257.9" y="145.8" transform="rotate(-90 257.9 145.8)">EH</text>
<text x="261.9" y="148.9" transform="rotate(-90 261.9 148.9)">10</text>
<text x="262.9" y="145.8" transform="rotate(-90 262.9 145.8)">EH</text>
<text x="264.4" y="144">A</text>
<text x="16.6" y="151.9">5</text>
<text x="16.6" y="154.5">6</text>
<text x="18.9" y="150.6">5</text>
<text x="18.9" y="153.2">6</text>
<text x="18.9" y="155.7">7</text>
<text x="13" y="160.4" transform="rotate(-90 13 160.4)">8</text>
<text x="14.3" y="158" transform="rotate(-90 14.3 158)">8</text>
<text x="16.6" y="157">7</text>
</g>
<g font-size="1.6" fill="#000080">
<text x="54.4" y="22.3">SW1</text>
<text x="253.7" y="24.8">SW2</text>
<text x="59.4" y="43.9">SW3</text>
<text x="258.8" y="45.2">SW4</text>
<text x="251.2" y="65.5">SW5</text>
<text x="59.4" y="70.6">SW6</text>
<text x="255" y="89.6">SW7</text>
</g>
<g font-size="1.3" fill="#a00000">
<text x="39" y="27.9" transform="rotate(-90 39 27.9)">G</text>
<text x="42.5" y="27.9" transform="rotate(-90 42.5 27.9)">R</text>
<text x="238.4" y="30.5" transform="rotate(-90 238.4 30.5)">G</text>
<text x="241.9" y="30.4" transform="rotate(-90 241.9 30.4)">R</text>
<text x="44" y="49.5" transform="rotate(-90 44 49.5)">G</text>
<text x="47.6" y="49.4" transform="rotate(-90 47.6 49.4)">R</text>
<text x="243.4" y="50.8" transform="rotate(-90 243.4 50.8)">G</text>
<text x="247" y="50.7" transform="rotate(-90 247 50.7)">R</text>
<text x="235.8" y="71.1" transform="rotate(-90 235.8 71.1)">G</text>
<text x="239.4" y="71" transform="rotate(-90 239.4 71)">R</text>
<text x="44" y="76.2" transform="rotate(-90 44 76.2)">G</text>
<text x="47.6" y="76.1" transform="rotate(-90 47.6 76.1)">R</text>
<text x="239.6" y="95.2" transform="rotate(-90 239.6 95.2)">G</text>
<text x="243.2" y="95.2" transform="rotate(-90 243.2 95.2)">R</text>
</g>
</svg>
